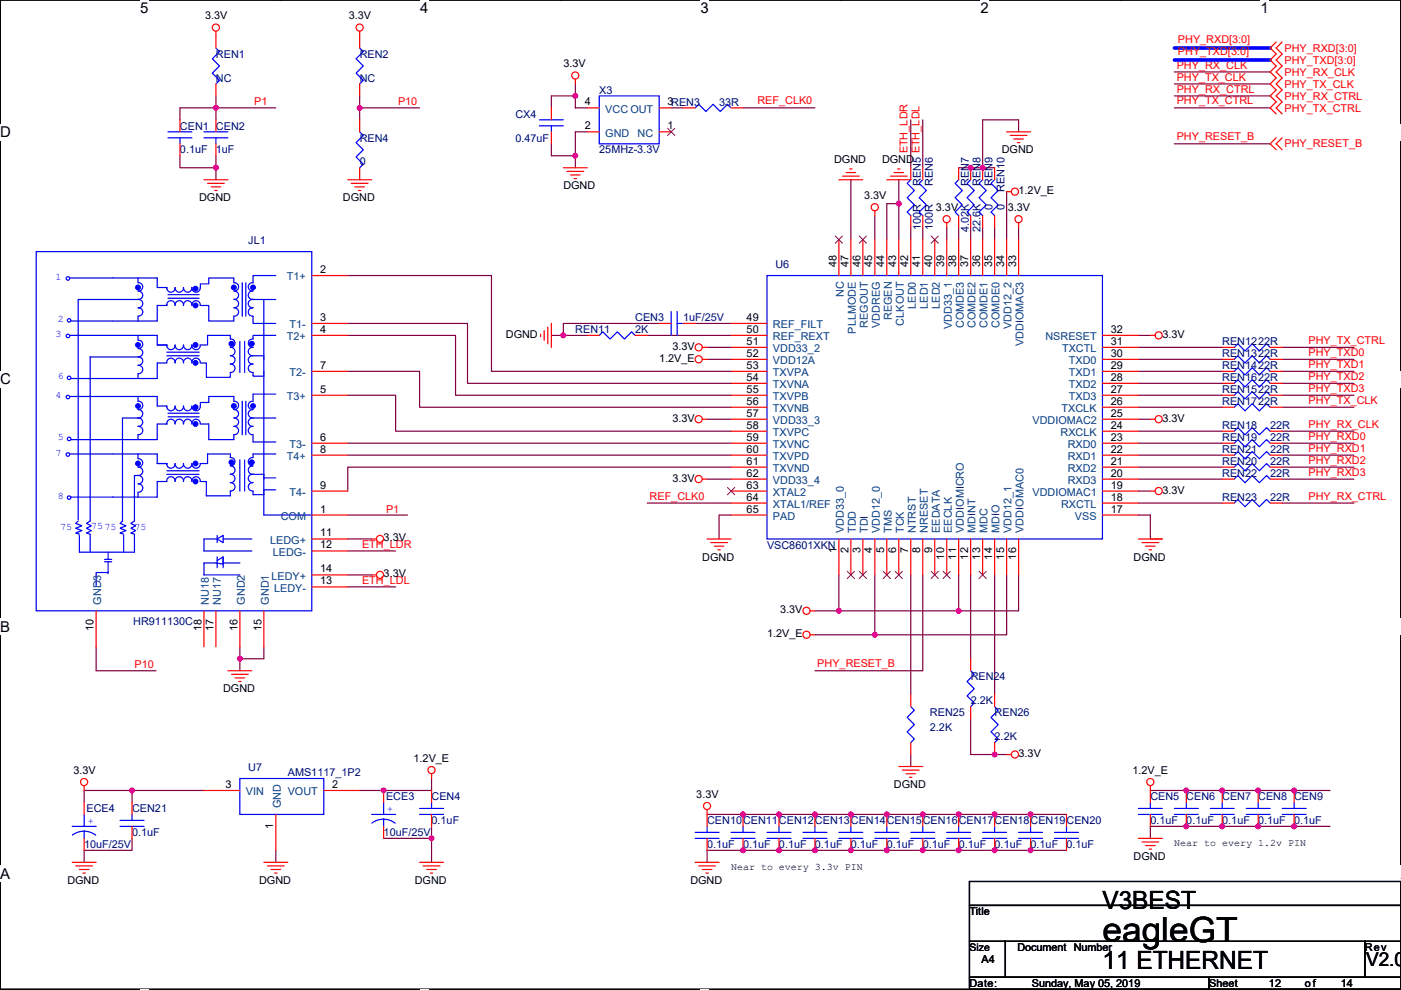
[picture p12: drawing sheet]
<svg xmlns="http://www.w3.org/2000/svg" width="297mm" height="210mm" viewBox="0 0 297 210" stroke-linecap="round" stroke-linejoin="round" font-family="sans-serif">
<path d="M.1 0h296.9v209.8h-296.9z" fill="none" stroke="#000" stroke-width=".25"/>
<g fill="#fff">
<path d="M29.7 0h1.8v3.5h-1.8z"/>
<path d="M29.7 209.8l1.8 .1z"/>
</g>
<path d="M59.4 0h.1M59.4 209.8h.1" fill="none" stroke="#000" stroke-width=".25"/>
<g fill="#fff">
<path d="M89.1 0h1.8v3.5h-1.8z"/>
<path d="M89.1 209.8l1.8 .1z"/>
</g>
<path d="M118.8 0h.1M118.8 209.8h.1" fill="none" stroke="#000" stroke-width=".25"/>
<g fill="#fff">
<path d="M148.5 0h1.8v3.5h-1.8z"/>
<path d="M148.5 209.8l1.8 .1z"/>
</g>
<path d="M178.2 0h.1M178.2 209.8h.1" fill="none" stroke="#000" stroke-width=".25"/>
<g fill="#fff">
<path d="M207.9 0h1.7v3.5h-1.7z"/>
<path d="M207.9 209.8l1.7 .1z"/>
</g>
<path d="M237.6 0h.1M237.6 209.8h.1" fill="none" stroke="#000" stroke-width=".25"/>
<g fill="#fff">
<path d="M267.3 0h1.7v3.5h-1.7z"/>
<path d="M267.3 209.8l1.7 .1z"/>
<path d="M.1 26.2h2.2v3.6h-2.2z"/>
<path d="M297 26.2v3.6z"/>
<path d="M.1 78.7h2.2v3.5h-2.2z"/>
<path d="M297 78.7v3.5z"/>
</g>
<path d="M.1 52.5h.1M297 52.5h.1" fill="none" stroke="#000" stroke-width=".25"/>
<g fill="#fff">
<path d="M.1 131.1h2.1v3.6h-2.1z"/>
<path d="M297 131.1v3.6z"/>
</g>
<path d="M.1 104.9h.1M297 104.9h.1" fill="none" stroke="#000" stroke-width=".25"/>
<g fill="#fff">
<path d="M0 183.6h2.2v3.5h-2.2z"/>
<path d="M297 183.6v3.5z"/>
</g>
<path d="M.1 157.4h.1M297 157.4h.1M205.5 199.7h7.7v7.6h-7.7zM205.5 187h91.5v5h-91.5zM205.5 192h91.5v7.7h-91.5zM213.2 199.7h76.2v7.6h-76.2zM289.4 199.7h7.6v7.6h-7.6zM205.5 207.3h50.8v2.5h-50.8zM256.3 207.3h40.7v2.5h-40.7z" fill="none" stroke="#000" stroke-width=".25"/>
<g fill="none" stroke="#800040" stroke-width=".25">
<path d="M122 17.8v2.5M249 17.8h20.3M249 15.3h20.3M38.2 33v2.6h7.6M38.2 25.4v-2.5h7.6v2.5M45.8 33v2.6M45.8 20.3v2.6h12.7M45.8 35.6v2.5M76.3 20.3v2.6M76.3 22.9h12.7M76.3 22.9v2.5M116.9 30.5v2.5h5.1"/>
<path d="M122 33v2.6M122 20.3v2.6h2.5M122 20.3h-5.1v2.6M124.5 28h-2.5v5M142.3 22.9h2.5M157.5 22.9h15.3M180.4 38.1v12.7M190.6 38.1v5.1M193.1 25.4v10.2M195.6 25.4v10.2M203.3 35.6h5M216 28v-2.6h-7.7v10.2h2.6"/>
<path d="M249 22.9h20.3M249 20.3h20.3M249 30.5h20.3M73.7 58.4h30.5v20.4h50.8M185.5 45.7v5.1M190.6 43.2h-2.6v7.6M190.6 43.2v7.6M193.1 48.3v2.5M195.6 48.3v2.5M200.7 48.3v2.5M203.3 48.3v2.5M205.8 48.3v2.5"/>
<path d="M208.3 48.3v2.5M210.9 48.3v2.5M213.4 40.7v10.1M216 48.3v2.5M73.7 68.6h25.4v12.7h55.9M73.7 71.1h22.9v12.7h58.4M73.7 78.8h15.3v7.6h66M116.9 71.1h2.5M119.4 71.1h5.1M137.2 71.1h17.8M139.8 68.6h-20.4v2.5M147.4 68.6h7.6"/>
<path d="M149.9 73.7h5.1M149.9 76.2h5.1M241.4 71.1h2.5M241.4 73.7h17.7M241.4 76.2h17.7M241.4 78.8h17.7M271.8 76.2h15.3M271.8 78.8h15.3M271.8 73.7h15.3M73.7 83.8h10.2v7.7h71.1M73.7 94h81.3M73.7 96.5h81.3"/>
<path d="M149.9 88.9h5.1M155 99.1h-81.3v5.1M241.4 88.9h2.5M241.4 81.3h17.7M241.4 83.8h17.7M241.4 86.4h17.7M241.4 91.5h17.7M241.4 94h17.7M241.4 96.5h17.7M241.4 99.1h17.7M271.8 81.3h15.3M271.8 83.8h15.3"/>
<path d="M271.8 86.4h15.3M271.8 91.5h15.3M271.8 94h15.3M271.8 96.5h15.3M271.8 99.1h15.3M73.7 109.2h12.7M73.7 114.3h5.1M73.7 116.9h10.2M137.2 106.7h17.8M149.9 101.6h5.1M155 109.2h-2.5v5.1M241.4 104.2h2.5"/>
<path d="M241.4 109.2h2.5v5.1h2.5M241.4 101.6h17.7M241.4 106.7h17.7M271.8 101.6h15.3M271.8 106.7h15.3M20.4 137.2v5.1h12.7M50.9 137.2v2.5M50.9 139.7v2.6M55.9 137.2v2.5h-5M73.7 121.9h5.1M73.7 124.5h10.2M172.8 129.6h5.1"/>
<path d="M172.8 134.6h12.7M177.9 121.9v7.7M177.9 129.6h25.4M185.5 121.9v12.7M193.1 121.9v25.4M195.6 121.9v20.4h-22.8M203.3 121.9v7.7M205.8 121.9v17.8M210.9 121.9v25.4M213.4 121.9v12.7h-27.9M216 121.9v7.7h-12.7M205.8 152.4v7.6h7.6"/>
<path d="M28 167.7h15.2M28 167.7v2.5M28 167.7h-10.2v2.5M28 177.8v2.6h-10.2v2.5M91.5 165.1v2.6h-15.2M91.5 175.3v2.5h-10.2M91.5 177.8v5.1M149.9 172.7h76.2M193.1 160v2.6M243.9 167.7h38.1M282 175.3h-38.1v2.5M58.5 180.4v2.5"/>
<path d="M226.1 180.4h-76.2v2.5"/>
</g>
<g fill="#f0f" stroke="#f0f" stroke-width=".25">
<circle cx="203.2" cy="129.5" r=".5"/>
<circle cx="177.8" cy="129.5" r=".5"/>
<circle cx="185.5" cy="134.6" r=".5"/>
<circle cx="210.9" cy="160" r=".5"/>
<circle cx="205.8" cy="35.6" r=".5"/>
<circle cx="208.3" cy="35.6" r=".5"/>
<circle cx="190.5" cy="43.2" r=".5"/>
<circle cx="45.8" cy="35.6" r=".5"/>
<circle cx="45.8" cy="22.9" r=".5"/>
<circle cx="76.2" cy="22.9" r=".5"/>
<circle cx="119.4" cy="71.1" r=".5"/>
<circle cx="50.8" cy="139.7" r=".5"/>
<circle cx="122" cy="33" r=".5"/>
<circle cx="122" cy="20.3" r=".5"/>
<circle cx="157.5" cy="172.7" r=".5"/>
<circle cx="165.1" cy="172.7" r=".5"/>
<circle cx="172.8" cy="172.7" r=".5"/>
<circle cx="180.4" cy="172.7" r=".5"/>
<circle cx="188" cy="172.7" r=".5"/>
<circle cx="195.6" cy="172.7" r=".5"/>
<circle cx="203.2" cy="172.7" r=".5"/>
<circle cx="210.9" cy="172.7" r=".5"/>
<circle cx="218.5" cy="172.7" r=".5"/>
<circle cx="157.5" cy="180.3" r=".5"/>
<circle cx="165.1" cy="180.3" r=".5"/>
<circle cx="172.8" cy="180.3" r=".5"/>
<circle cx="180.4" cy="180.3" r=".5"/>
<circle cx="188" cy="180.3" r=".5"/>
<circle cx="195.6" cy="180.3" r=".5"/>
<circle cx="203.2" cy="180.3" r=".5"/>
<circle cx="210.9" cy="180.3" r=".5"/>
<circle cx="218.5" cy="180.3" r=".5"/>
<circle cx="251.5" cy="167.6" r=".5"/>
<circle cx="259.1" cy="167.6" r=".5"/>
<circle cx="266.7" cy="167.6" r=".5"/>
<circle cx="274.4" cy="167.6" r=".5"/>
<circle cx="251.5" cy="175.3" r=".5"/>
<circle cx="259.1" cy="175.3" r=".5"/>
<circle cx="266.7" cy="175.3" r=".5"/>
<circle cx="274.4" cy="175.3" r=".5"/>
<circle cx="28" cy="167.6" r=".5"/>
<circle cx="81.3" cy="167.6" r=".5"/>
<circle cx="91.5" cy="177.8" r=".5"/>
</g>
<path d="M249 10.2h20.3M249 12.7h20.3" fill="none" stroke="#00f" stroke-width=".76"/>
<g fill="none" stroke="#f00" stroke-width=".25">
<path d="M45.8 6.6v3.6M45.8 17.8v2.5M76.3 6.6v3.6M76.3 17.8v2.5M122 16.8v1M270.6 8.9l-1.3 1.3 1.3 1.3-1.3 1.2 1.3 1.3-1.3 1.3 1.3 1.2-1.3 1.3 1.3 1.3-1.3 1.2 1.3 1.3-1.3 1.3 1.3 1.3M271.8 8.9l-1.2 1.3 1.2 1.3-1.2 1.2 1.2 1.3-1.2 1.3 1.2 1.2-1.2 1.3 1.2 1.3-1.2 1.2 1.2 1.3-1.2 1.3 1.2 1.3M38.2 25.4v2.6M38.2 30.5v2.5M43.2 38.1h5.1M44 38.9h3.6M44.8 39.6h2"/>
<path d="M45.8 25.4v2.6M45.8 30.5v2.5M73.7 38.1h5.1M74.5 38.9h3.5M75.2 39.6h2.1M76.3 25.4v2.6M76.3 35.6v2.5M116.9 22.9v2.5M116.9 28v2.5M119.4 35.6h5.1M120.2 36.3h3.6M121 37.1h2"/>
<path d="M121.7 37.9h.5M124.5 28h2.6M124.5 22.9h2.6M139.8 28h2.5M139.8 22.9h2.5M144.8 22.9h2.6M155 22.9h2.5M177.9 38.1h5M178.6 37.4h3.6M179.4 36.6h2M180.1 35.8h.6M188.8 37.4h3.5"/>
<path d="M189.5 36.6h2.1M190.3 35.8h.5M193.1 35.6v2.5h-5.1M195.6 35.6v2.5M203.3 35.6v2.5M205.8 35.6v2.5M208.3 35.6v2.5M210.9 35.6v2.5M213.4 28h5.1M214.2 28.7h3.5M214.9 29.5h2.1M215.7 30.2h.5"/>
<path d="M270.6 29.2l-1.3 1.3 1.3 1.3M271.8 29.2l-1.2 1.3 1.2 1.3M45.5 40.4h.5M66.1 58.4h7.6M76 40.4h.5M177.9 50.8v7.6M180.4 50.8v7.6M182.9 50.8v7.6M185.5 44.7v1M185.5 50.8v7.6M188 50.8v7.6M190.6 50.8v7.6"/>
<path d="M193.1 45.7v2.6M193.1 50.8v7.6M195.6 45.7v2.6M195.6 50.8v7.6M198.2 50.8v7.6M200.7 47.3v1M200.7 50.8v7.6M203.3 45.7v2.6M203.3 50.8v7.6M205.8 45.7v2.6M205.8 50.8v7.6M208.3 45.7v2.6"/>
<path d="M208.3 50.8v7.6M210.9 50.8v7.6M210.9 45.7v2.6M213.4 50.8v7.6M213.4 40.7h1M216 47.3v1M216 50.8v7.6M66.1 68.6h7.6M66.1 71.1h7.6M66.1 78.8h7.6M114.6 70.9v.5M115.4 70.1v2.1"/>
<path d="M116.1 69.4v3.5M116.9 68.6v5.1M124.5 71.1h2.6M134.7 71.1h2.5M139.8 68.6h2.5M144.8 68.6h2.6M148.9 73.7h1M148.9 76.2h1M155 68.6h7.6M155 71.1h7.6M155 73.7h7.6M155 76.2h7.6"/>
<path d="M155 78.8h7.6M233.7 78.8h7.7M233.7 76.2h7.7M233.7 73.7h7.7M233.7 71.1h7.7M243.9 71.1h1M259.1 73.7h2.6M259.1 76.2h2.6M259.1 78.8h2.6M269.3 73.7h2.5M269.3 76.2h2.5M269.3 78.8h2.5"/>
<path d="M66.1 83.8h7.6M66.1 94h7.6M66.1 96.5h7.6M148.9 88.9h1M155 81.3h7.6M155 83.8h7.6M155 86.4h7.6M155 88.9h7.6M155 91.5h7.6M155 94h7.6M155 96.5h7.6M155 99.1h7.6"/>
<path d="M233.7 99.1h7.7M233.7 96.5h7.7M233.7 94h7.7M233.7 91.5h7.7M233.7 88.9h7.7M233.7 86.4h7.7M233.7 83.8h7.7M233.7 81.3h7.7M243.9 88.9h1M259.1 99.1h2.6M259.1 83.8h2.6M259.1 96.5h2.6"/>
<path d="M259.1 86.4h2.6M259.1 91.5h2.6M259.1 94h2.6M259.1 81.3h2.6M269.3 99.1h2.5M269.3 83.8h2.5M269.3 96.5h2.5M269.3 86.4h2.5M269.3 91.5h2.5M269.3 94h2.5M269.3 81.3h2.5M66.1 104.2h7.6"/>
<path d="M66.1 109.2h7.6M66.1 114.3h7.6M66.1 116.9h7.6M78.8 114.3h1M148.9 101.6h1M149.9 114.3h5.1M150.7 115.1h3.5M151.4 115.8h2.1M152.2 116.6h.5M155 101.6h7.6M155 104.2h7.6M155 106.7h7.6"/>
<path d="M155 109.2h7.6M177.9 114.3v7.6M180.4 114.3v7.6M182.9 114.3v7.6M185.5 114.3v7.6M188 114.3v7.6M190.6 114.3v7.6M193.1 114.3v7.6M195.6 114.3v7.6M198.2 114.3v7.6M200.7 114.3v7.6M203.3 114.3v7.6"/>
<path d="M205.8 114.3v7.6M208.3 114.3v7.6M210.9 114.3v7.6M213.4 114.3v7.6M216 114.3v7.6M233.7 109.2h7.7M233.7 106.7h7.7M233.7 104.2h7.7M233.7 101.6h7.7M241.4 114.3h5M242.1 115.1h3.6M242.9 115.8h2"/>
<path d="M243.6 116.6h.6M243.9 104.2h1M259.1 106.7h2.6M259.1 101.6h2.6M269.3 106.7h2.5M269.3 101.6h2.5M20.4 129.6v7.6M43.2 129.6v7.6M45.8 129.6v7.6M50.9 129.6v7.6M55.9 129.6v7.6M66.1 121.9h7.6"/>
<path d="M66.1 124.5h7.6M78.8 121.9h1M171.8 129.6h1M171.8 134.6h1M205.8 139.7v2.6M48.3 142.3h5.1M49.1 143h3.5M49.8 143.8h2.1M50.6 144.5h.5M193.1 147.3v2.6M193.1 157.5v2.5M205.8 149.9v2.5"/>
<path d="M210.9 147.3v2.6M210.9 157.5v2.5M17.8 166.6v1.1M17.8 170.2v2.5M17.8 177.8v2.6M28 175.3v2.5M28 170.2v2.5M43.2 167.7h7.7M58.5 172.7v7.7M68.6 167.7h7.7M81.3 167.7v2.5M81.3 175.3v2.5"/>
<path d="M91.5 164.1v1M91.5 172.7v2.6M91.5 167.7v2.5M149.9 171.7v3.6M149.9 177.8v2.6M157.5 177.8v2.6M157.5 172.7v2.6M165.2 177.8v2.6M165.2 172.7v2.6M172.8 177.8v2.6M172.8 172.7v2.6M180.4 177.8v2.6"/>
<path d="M180.4 172.7v2.6M188 177.8v2.6M188 172.7v2.6M190.6 162.6h5M191.3 163.3h3.6M192.1 164.1h2M192.8 164.9h.6M195.6 177.8v2.6M195.6 172.7v2.6M203.3 177.8v2.6M203.3 172.7v2.6M210.9 177.8v2.6"/>
<path d="M210.9 172.7v2.6M213.4 160h1M218.5 177.8v2.6M218.5 172.7v2.6M226.1 177.8v2.6M226.1 172.7v2.6M241.4 177.8h5M242.1 178.6h3.6M242.9 179.3h2M243.9 166.6v3.6M243.9 172.7v2.6M251.5 172.7v2.6"/>
<path d="M251.5 167.7v2.5M259.1 172.7v2.6M259.1 167.7v2.5M266.8 172.7v2.6M266.8 167.7v2.5M274.4 172.7v2.6M274.4 167.7v2.5M15.3 182.9h5.1M16.1 183.7h3.5M16.8 184.4h2.1M17.6 185.2h.5M55.9 182.9h5.1"/>
<path d="M56.7 183.7h3.6M57.5 184.4h2M58.2 185.2h.5M89 182.9h5M89.7 183.7h3.6M90.5 184.4h2M91.2 185.2h.6M147.4 182.9h5.1M148.1 183.7h3.6M148.9 184.4h2M149.7 185.2h.5M243.6 180.1h.6"/>
<circle cx="45.8" cy="5.8" r=".76"/>
<circle cx="76.2" cy="5.8" r=".76"/>
<circle cx="122" cy="16" r=".76"/>
<circle cx="185.5" cy="43.9" r=".76"/>
<circle cx="200.7" cy="46.5" r=".76"/>
<circle cx="215.2" cy="40.6" r=".76"/>
<circle cx="215.9" cy="46.5" r=".76"/>
<circle cx="148.1" cy="73.7" r=".76"/>
<circle cx="148.1" cy="76.2" r=".76"/>
<circle cx="245.7" cy="71.1" r=".76"/>
<circle cx="148.1" cy="88.9" r=".76"/>
<circle cx="245.7" cy="88.9" r=".76"/>
<circle cx="80.6" cy="114.3" r=".76"/>
<circle cx="148.1" cy="101.6" r=".76"/>
<circle cx="245.7" cy="104.1" r=".76"/>
<circle cx="80.6" cy="121.9" r=".76"/>
<circle cx="171" cy="134.6" r=".76"/>
<circle cx="171" cy="129.5" r=".76"/>
<circle cx="17.8" cy="165.9" r=".76"/>
<circle cx="91.5" cy="163.3" r=".76"/>
<circle cx="149.9" cy="170.9" r=".76"/>
<circle cx="215.2" cy="160" r=".76"/>
<circle cx="243.9" cy="165.9" r=".76"/>
</g>
<g fill="none" stroke="#00f" stroke-width=".25">
<path d="M45.8 10.2l.7 .7-1.5 1.6 1.5 1.5-1.5 1.5 1.5 1.5-.7 .8M76.3 10.2l.7 .7-1.5 1.6 1.5 1.5-1.5 1.5 1.5 1.5-.7 .8M35.6 28h5.1M35.6 29.2h5.1M38.2 29.2v1.3M43.2 28h5.1M43.2 29.2h5.1M45.8 29.2v1.3M76.3 28l.7 .7-1.5 1.5 1.5 1.6-1.5 1.5 1.5 1.5-.7 .8M114.4 25.4h5M114.4 26.7h5M116.9 26.7v1.3"/>
<path d="M127.1 20.3h12.7v10.2h-12.7zM147.4 22.9l.7-.8 1.6 1.5 1.5-1.5 1.5 1.5 1.5-1.5 .8 .8M193.1 38.1l-.8 .8 1.6 1.5-1.6 1.5 1.6 1.6-1.6 1.5 .8 .7M195.6 38.1l-.7 .8 1.5 1.5-1.5 1.5 1.5 1.6-1.5 1.5 .7 .7M203.3 38.1l-.8 .8 1.5 1.5-1.5 1.5 1.5 1.6-1.5 1.5 .8 .7M205.8 38.1l-.8 .8 1.6 1.5-1.6 1.5 1.6 1.6-1.6 1.5 .8 .7M208.3 38.1l-.7 .8 1.5 1.5-1.5 1.5 1.5 1.6-1.5 1.5 .7 .7M210.9 38.1l-.8 .8 1.5 1.5-1.5 1.5 1.5 1.6-1.5 1.5 .8 .7M7.7 53.4h58.4v76.2h-58.4zM14.8 58.9h18.5v2.1h2.1M29.3 58.9v1.1a.88 .88 0 0 1 1 .8 .88 .88 0 0 1-1 .9M51.4 60v7.1"/>
<path d="M52.1 60v7.1M58.5 58.4h-4.8l-.1 1.6a.88 .88 0 0 0-1 .8 .88 .88 0 0 0 1 .9M162.6 58.4h71.1v55.9h-71.1zM14.8 71.1h18.5v2.1h2.1M29.3 61.7a.89 .89 0 0 1 1 .9 .89 .89 0 0 1-1 .9 .88 .88 0 0 1 1 .9 .88 .88 0 0 1-1 .9M29.3 65.3a.88 .88 0 0 1 1 .9 .88 .88 0 0 1-1 .8v1.1M29.3 77.5a.88 .88 0 0 1 1 .9 .88 .88 0 0 1-1 .8M29.3 75.7a.88 .88 0 0 1 1 .9 .88 .88 0 0 1-1 .8M29.3 79.3v1M29.3 71.1v1.1a.88 .88 0 0 1 1 .8 .88 .88 0 0 1-1 .9M29.3 73.9a.88 .88 0 0 1 1 .9 .88 .88 0 0 1-1 .9M29.3 75.7h-10.2v34.8l-.8 .5 1.1 .5-1.1 .5 1.1 .5-1.1 .6 .8 .2v3.8"/>
<path d="M29.5 63.5h-12.9v46.8M35.4 75.5h6.8M35.4 74.7h6.8M35.4 61v.2M35.4 64.8h-2.1v3.3h-18.3M35.4 64.5v.3M35.4 73.2v.2M35.4 61a.88 .88 0 0 0 .8 1 .88 .88 0 0 0 .9-1M35.4 64.8a.88 .88 0 0 1 .8-1 .88 .88 0 0 1 .9 1M35.4 73.2a.88 .88 0 0 0 .8 1 .88 .88 0 0 0 .9-1M35.6 63.3h6.6M35.6 62.5h6.6"/>
<path d="M37.1 77a.88 .88 0 0 0-.9-1 .88 .88 0 0 0-.8 1h-2.1v3.3h-18.3M37.1 61a.88 .88 0 0 0 .9 1 .88 .88 0 0 0 .9-1 .89 .89 0 0 0 .9 1 .89 .89 0 0 0 .9-1M37.1 64.8a.88 .88 0 0 1 .9-1 .88 .88 0 0 1 .9 1 .89 .89 0 0 1 .9-1 .89 .89 0 0 1 .9 1M37.1 77a.89 .89 0 0 1 .9-1 .89 .89 0 0 1 .9 1 .88 .88 0 0 1 .9-1 .88 .88 0 0 1 .9 1M37.1 73.2a.89 .89 0 0 0 .9 1 .89 .89 0 0 0 .9-1 .88 .88 0 0 0 .9 1 .88 .88 0 0 0 .9-1M40.7 61a.89 .89 0 0 0 .9 1 .89 .89 0 0 0 .9-1v-.8h1.8v-1.3h5.3v1.1a.88 .88 0 0 1 1 .8 .88 .88 0 0 1-1 .9M40.7 64.8a.9 .9 0 0 1 .9-1 .9 .9 0 0 1 .9 1h1.8v3.3h5.3v-1.1a.88 .88 0 0 0 1-.8 .88 .88 0 0 0-1-.9M40.7 77a.9 .9 0 0 1 .9-1 .9 .9 0 0 1 .9 1h1.2v3h5.1v-1M40.7 73.2a.89 .89 0 0 0 .9 1 .89 .89 0 0 0 .9-1h1.5v-2.1h4.8v.8a.88 .88 0 0 1 1 .9 .88 .88 0 0 1-1 .8M48.8 75.5a.88 .88 0 0 1 1 .8 .88 .88 0 0 1-1 .9M48.8 77.2a.88 .88 0 0 1 1 .9 .88 .88 0 0 1-1 .9M48.8 73.7a.88 .88 0 0 1 1 .8 .88 .88 0 0 1-1 .9"/>
<path d="M49.6 61.7a.89 .89 0 0 1 1 .9 .89 .89 0 0 1-1 .9 .88 .88 0 0 1 1 .9 .88 .88 0 0 1-1 .9M50.9 72.4v6.6M51.9 72.4v6.6M53.6 61.7a.88 .88 0 0 0-1 .9 .88 .88 0 0 0 1 .9M53.6 63.5a.88 .88 0 0 0-1 .9 .88 .88 0 0 0 1 .9M53.6 65.3a.88 .88 0 0 0-1 .9 .88 .88 0 0 0 1 .8l.1 1.6h4.8M53.6 77.2a.88 .88 0 0 0-1 .9 .88 .88 0 0 0 1 .9M53.6 73.7a.88 .88 0 0 0-1 .8 .88 .88 0 0 0 1 .9M53.7 63.5h2.2M55.9 76.2v-.7h-2.3a.88 .88 0 0 0-1 .8 .88 .88 0 0 0 1 .9M55.9 78.8v1h-2.2v-.8M55.9 63.5h2.6"/>
<path d="M55.9 63.5v45.7h10.2M58.5 71.1h-4.8l-.1 .8a.88 .88 0 0 0-1 .9 .88 .88 0 0 0 1 .8M127.1 71.1l.7-.7 1.5 1.5 1.6-1.5 1.5 1.5 1.5-1.5 .8 .7M142.3 66.1v5M143.6 66.1v5M143.6 68.6h1.2M261.7 73.7l.7-.8 1.6 1.5 1.5-1.5 1.5 1.5 1.5-1.5 .8 .8M261.7 76.2l.7-.7 1.6 1.5 1.5-1.5 1.5 1.5 1.5-1.5 .8 .7M261.7 78.8l.7-.8 1.6 1.5 1.5-1.5 1.5 1.5 1.5-1.5 .8 .8M14.8 84.1h18.5v2h2.1M14.8 96.3h18.5v2h2.1M29.3 88.7a.89 .89 0 0 1 1 .9 .89 .89 0 0 1-1 .8 .88 .88 0 0 1 1 .9 .88 .88 0 0 1-1 .9"/>
<path d="M29.3 84.1v1a.88 .88 0 0 1 1 .9 .88 .88 0 0 1-1 .8M29.3 86.9a.88 .88 0 0 1 1 .9 .88 .88 0 0 1-1 .8M29.3 92.2v1M29.3 99.1a.88 .88 0 0 1 1 .8 .88 .88 0 0 1-1 .9M29.3 96.3v1a.88 .88 0 0 1 1 .9 .88 .88 0 0 1-1 .8M29.5 88.7h-3.5v21.8l-.5 .5 1.2 .5-1.2 .5 1.2 .5-1.2 .6 .7 .2M35.4 99.8h6.8M35.4 98.3v.3M35.4 98.3a.88 .88 0 0 0 .8 1 .88 .88 0 0 0 .9-1M35.4 89.7v.2h-2.1v3.3h-18.3M35.4 86.1a.88 .88 0 0 0 .8 1 .88 .88 0 0 0 .9-1M35.4 89.9a.88 .88 0 0 1 .8-1 .88 .88 0 0 1 .9 1"/>
<path d="M35.4 86.1v.3M35.6 88.4h6.6M35.6 87.7h6.6M37.1 98.3a.89 .89 0 0 0 .9 1 .89 .89 0 0 0 .9-1 .88 .88 0 0 0 .9 1 .88 .88 0 0 0 .9-1M37.1 86.1a.88 .88 0 0 0 .9 1 .88 .88 0 0 0 .9-1 .89 .89 0 0 0 .9 1 .89 .89 0 0 0 .9-1M37.1 89.9a.88 .88 0 0 1 .9-1 .88 .88 0 0 1 .9 1 .89 .89 0 0 1 .9-1 .89 .89 0 0 1 .9 1M40.7 98.3a.89 .89 0 0 0 .9 1 .89 .89 0 0 0 .9-1h1.5v-2h4.8v.7a.88 .88 0 0 1 1 .9 .88 .88 0 0 1-1 .9 .89 .89 0 0 1 1 .9 .89 .89 0 0 1-1 .9M40.7 86.1a.89 .89 0 0 0 .9 1 .89 .89 0 0 0 .9-1v-.7h1.8v-1.3h5.3v1a.88 .88 0 0 1 1 .9 .88 .88 0 0 1-1 .8M40.7 89.9a.88 .88 0 0 1 .9-1 .88 .88 0 0 1 .8 1M42.5 89.9h1.8v3.3h5.3v-1M49.6 88.7a.88 .88 0 0 1 1 .8 .88 .88 0 0 1-1 .9 .89 .89 0 0 1 1 .9 .89 .89 0 0 1-1 .9M49.6 86.9a.88 .88 0 0 1 1 .9 .88 .88 0 0 1-1 .8"/>
<path d="M50.9 97.6v6.6M51.4 85.1v7.1M51.9 97.6v6.6M52.1 85.1v7.1M53.6 86.9a.88 .88 0 0 0-1 .9 .88 .88 0 0 0 1 .8M53.7 92.2v1.5h4.8M58.5 96.3h-4.8l-.1 .7a.89 .89 0 0 0-1 .9 .89 .89 0 0 0 1 .9 .88 .88 0 0 0-1 .9 .88 .88 0 0 0 1 .9M58.5 88.7h-4.8a.88 .88 0 0 0-1.1 .8 .88 .88 0 0 0 1 .9 .89 .89 0 0 0-1 .9 .89 .89 0 0 0 1 .9M58.5 83.6h-4.8v1.5a.88 .88 0 0 0-1.1 .9 .88 .88 0 0 0 1 .8M261.7 99.1l.7-.8 1.6 1.5 1.5-1.5 1.5 1.5 1.5-1.5 .8 .8M261.7 83.8l.7-.7 1.6 1.5 1.5-1.5 1.5 1.5 1.5-1.5 .8 .7M261.7 96.5l.7-.7 1.6 1.5 1.5-1.5 1.5 1.5 1.5-1.5 .8 .7"/>
<path d="M261.7 86.4l.7-.8 1.6 1.5 1.5-1.5 1.5 1.5 1.5-1.5 .8 .8M261.7 91.5l.7-.8 1.6 1.5 1.5-1.5 1.5 1.5 1.5-1.5 .8 .8M261.7 94l.7-.8 1.6 1.6 1.5-1.6 1.5 1.6 1.5-1.6 .8 .8M261.7 81.3l.7-.8 1.6 1.6 1.5-1.6 1.5 1.6 1.5-1.6 .8 .8M16.6 110.5l-.5 .5 1.2 .5-1.2 .5 1.2 .5-1.2 .6 .7 .2M22.2 118.6h1.5M22.2 119.1h1.5M22.9 119.1v2.6M22.9 117.1v1.5M26.2 113.6v3.5M29.3 104.4a.89 .89 0 0 0 1-.9 .89 .89 0 0 0-1-.9 .88 .88 0 0 0 1-.9 .88 .88 0 0 0-1-.8h-.8v9.6l-.8 .5 1.1 .5-1.1 .5 1.1 .5-1.1 .6 .8 .2v3.8h-11.7v-3.5M29.3 104.4v1"/>
<path d="M35.4 102.1h-2.1v3.3h-18.3M35.4 102.1a.88 .88 0 0 1 .8-1 .88 .88 0 0 1 .9 1M35.4 100.6h6.8M37.1 102.1a.89 .89 0 0 1 .9-1 .89 .89 0 0 1 .9 1 .88 .88 0 0 1 .9-1 .88 .88 0 0 1 .9 1M40.7 102.1a.88 .88 0 0 1 .9-1 .88 .88 0 0 1 .8 1M42.5 102.1h1.2v3.1h5.1v-1M46 114.3h-2.8v2.6h10.2M46 114.3l1.3-.7v1.5zM46 113.6v1.5M46 119.4h-2.8v2.5h7.7M46 118.1v2.3M47.3 118.1l-1.3 .8"/>
<path d="M47.3 114.3h6.1M47.3 118.1v1.6l-1.5-.3M47.3 119.4h3.6M47.3 118.1v2.3M48.8 100.6a.88 .88 0 0 1 1 .9 .88 .88 0 0 1-1 .8M48.8 102.4a.88 .88 0 0 1 1 .9 .88 .88 0 0 1-1 .8M53.6 102.4a.88 .88 0 0 0-1 .9 .88 .88 0 0 0 1 .8M58.5 101.4h-2.6v-.8h-2.3a.88 .88 0 0 0-1 .9 .88 .88 0 0 0 1 .8M58.5 103.9h-2.6v1h-2.2v-.7M261.7 106.7l.7-.8 1.6 1.6 1.5-1.6 1.5 1.6 1.5-1.6 .8 .8M261.7 101.6l.7-.7 1.6 1.5 1.5-1.5 1.5 1.5 1.5-1.5 .8 .7M22.9 121.4h-2.5v2.8"/>
<path d="M193.1 149.9l.8 .7-1.6 1.6 1.6 1.5-1.6 1.5 1.6 1.5-.8 .8M205.8 142.3l.8 .7-1.6 1.5 1.6 1.6-1.6 1.5 1.6 1.5-.8 .8M210.9 149.9l.7 .7-1.5 1.6 1.5 1.5-1.5 1.5 1.5 1.5-.7 .8M15.3 175.3h5.1M15.3 177.1l1.5-.7 1.1-.1 1.5 .3 .9 .5M17.8 176.3v1.5M17.8 172.7v2.6M25.5 175.3h5M25.5 174h5M28 172.7v1.3M50.9 165.1h17.7v7.6h-17.7zM78.8 172.7h5.1"/>
<path d="M78.8 174.6l1.5-.7 1.1-.1 1.5 .3 .9 .5M81.3 173.8v1.5M81.3 170.2v2.5M89 172.7h5M89 171.5h5M91.5 170.2v1.3M147.4 177.8h5.1M147.4 176.6h5.1M149.9 175.3v1.3M155 177.8h5.1M155 176.6h5.1M157.5 175.3v1.3"/>
<path d="M162.6 177.8h5.1M162.6 176.6h5.1M165.2 175.3v1.3M170.2 177.8h5.1M170.2 176.6h5.1M172.8 175.3v1.3M177.9 177.8h5M177.9 176.6h5M180.4 175.3v1.3M185.5 177.8h5.1M185.5 176.6h5.1M188 175.3v1.3"/>
<path d="M193.1 177.8h5.1M193.1 176.6h5.1M195.6 175.3v1.3M200.7 177.8h5.1M200.7 176.6h5.1M203.3 175.3v1.3M208.3 177.8h5.1M208.3 176.6h5.1M210.9 175.3v1.3M216 177.8h5M216 176.6h5M218.5 175.3v1.3"/>
<path d="M223.6 177.8h5.1M223.6 176.6h5.1M226.1 175.3v1.3M241.4 172.7h5M241.4 171.5h5M243.9 170.2v1.3M249 172.7h5.1M249 171.5h5.1M251.5 170.2v1.3M256.6 172.7h5.1M256.6 171.5h5.1M259.1 170.2v1.3"/>
<path d="M264.2 172.7h5.1M264.2 171.5h5.1M266.8 170.2v1.3M271.8 172.7h5.1M271.8 171.5h5.1M274.4 170.2v1.3"/>
<circle cx="14.4" cy="59.1" r=".38"/>
<circle cx="14.4" cy="71.3" r=".38"/>
<circle cx="14.7" cy="68" r=".38"/>
<circle cx="14.4" cy="96.4" r=".38"/>
<circle cx="14.4" cy="84.2" r=".38"/>
<circle cx="14.7" cy="80.1" r=".38"/>
<circle cx="14.7" cy="93.1" r=".38"/>
<circle cx="14.7" cy="105.5" r=".38"/>
</g>
<g fill="#00f" stroke="#00f" stroke-width=".25">
<circle cx="53.6" cy="61" r=".5"/>
<circle cx="49.6" cy="61" r=".5"/>
<circle cx="53.4" cy="72.9" r=".5"/>
<circle cx="49.1" cy="72.9" r=".5"/>
<circle cx="41.4" cy="77" r=".5"/>
<circle cx="41.4" cy="73.2" r=".5"/>
<circle cx="41.4" cy="64.8" r=".5"/>
<circle cx="41.4" cy="61.2" r=".5"/>
<circle cx="29.3" cy="61" r=".5"/>
<circle cx="29.3" cy="73.2" r=".5"/>
<circle cx="41.4" cy="102.1" r=".5"/>
<circle cx="49.6" cy="86.1" r=".5"/>
<circle cx="53.4" cy="98.1" r=".5"/>
<circle cx="41.4" cy="98.3" r=".5"/>
<circle cx="29.3" cy="86.1" r=".5"/>
<circle cx="29.3" cy="98.3" r=".5"/>
<circle cx="41.4" cy="89.9" r=".5"/>
<circle cx="41.4" cy="86.4" r=".5"/>
<circle cx="53.6" cy="86.1" r=".5"/>
<circle cx="49.1" cy="98.1" r=".5"/>
</g>
<g fill="none" stroke="#804000" stroke-width=".21">
<path d="M141.5 27.2l1.6 1.5M143.1 27.2l-1.6 1.5M177.1 50.1l1.5 1.5M178.6 50.1l-1.5 1.5M182.2 50.1l1.5 1.5M183.7 50.1l-1.5 1.5M197.4 50.1l1.6 1.5M198.9 50.1l-1.5 1.5M154.2 103.4l1.6 1.5M155.8 103.4l-1.6 1.5M179.6 121.2l1.6 1.5M181.2 121.2l-1.6 1.5"/>
<path d="M182.2 121.2l1.5 1.5M183.7 121.2l-1.5 1.5M187.3 121.2l1.5 1.5M188.8 121.2l-1.6 1.5M189.8 121.2l1.5 1.5M191.3 121.2l-1.5 1.5M197.4 121.2l1.6 1.5M198.9 121.2l-1.5 1.5M200 121.2l1.5 1.5M201.5 121.2l-1.6 1.5M207.6 121.2l1.5 1.5M209.1 121.2l-1.5 1.5"/>
</g>
<text font-size="7.4" x="233.7" y="199.7">eagleGT</text>
<g font-size="5.3">
<text x="233.7" y="192.7">V3BEST</text>
<text x="233.7" y="205.4">11 ETHERNET</text>
</g>
<text font-size="4.1" x="289.6" y="204.8">V2.0</text>
<g font-size="3.2">
<text x="29.7" y="2.8">5</text>
<text x="89.1" y="2.8">4</text>
<text x="148.5" y="2.8">3</text>
<text x="207.9" y="2.8">2</text>
<text x="267.3" y="2.8">1</text>
<text x=".1" y="29.1">D</text>
<text x=".1" y="81.5">C</text>
<text x=".1" y="134">B</text>
<text x=".1" y="186.4">A</text>
<text x="297" y="186.4">A</text>
</g>
<g font-size="2.3">
<text x="43.5" y="4.1">3.3V</text>
<text x="74" y="4.1">3.3V</text>
<text x="119.4" y="14.3">3.3V</text>
<text x="124" y="22.4">4</text>
<text x="141.5" y="22.4">3REN3</text>
<text x="124" y="27.4">2</text>
<text x="141.5" y="27.4">1</text>
<text x="176.8" y="34.6">DGND</text>
<text x="187" y="34.6">DGND</text>
<text x="212.4" y="32.6">DGND</text>
<text x="119.4" y="40.2">DGND</text>
<text x="216" y="41.2">1.2V_E</text>
<text x="42.2" y="42.7">DGND</text>
<text x="72.7" y="42.7">DGND</text>
<text x="183.2" y="42.2">3.3V</text>
<text x="198.4" y="44.7">3.3V</text>
<text x="213.7" y="44.7">3.3V</text>
<text x="67.9" y="57.9">2</text>
<text x="177.3" y="56.7" transform="rotate(-90 177.3 56.7)">48</text>
<text x="179.9" y="56.7" transform="rotate(-90 179.9 56.7)">47</text>
<text x="182.4" y="56.7" transform="rotate(-90 182.4 56.7)">46</text>
<text x="185" y="56.7" transform="rotate(-90 185 56.7)">45</text>
<text x="187.5" y="56.7" transform="rotate(-90 187.5 56.7)">44</text>
<text x="190" y="56.7" transform="rotate(-90 190 56.7)">43</text>
<text x="192.6" y="56.7" transform="rotate(-90 192.6 56.7)">42</text>
<text x="195.1" y="56.7" transform="rotate(-90 195.1 56.7)">41</text>
<text x="197.7" y="56.7" transform="rotate(-90 197.7 56.7)">40</text>
<text x="200.2" y="56.7" transform="rotate(-90 200.2 56.7)">39</text>
<text x="202.7" y="56.7" transform="rotate(-90 202.7 56.7)">38</text>
<text x="205.3" y="56.7" transform="rotate(-90 205.3 56.7)">37</text>
<text x="207.8" y="56.7" transform="rotate(-90 207.8 56.7)">36</text>
<text x="210.4" y="56.7" transform="rotate(-90 210.4 56.7)">35</text>
<text x="212.9" y="56.7" transform="rotate(-90 212.9 56.7)">34</text>
<text x="215.4" y="56.7" transform="rotate(-90 215.4 56.7)">33</text>
<text x="67.9" y="68.1">3</text>
<text x="67.9" y="70.6">4</text>
<text x="107.2" y="71.7">DGND</text>
<text x="158.3" y="68.1">49</text>
<text x="158.3" y="70.6">50</text>
<text x="235.5" y="70.6">32</text>
<text x="246.4" y="71.7">3.3V</text>
<text x="139.8" y="76.8">1.2V_E</text>
<text x="142.6" y="74.2">3.3V</text>
<text x="158.3" y="73.2">51</text>
<text x="158.3" y="75.7">52</text>
<text x="235.5" y="75.7">30</text>
<text x="235.5" y="73.2">31</text>
<text x="67.9" y="78.2">7</text>
<text x="67.9" y="83.3">5</text>
<text x="158.3" y="78.2">53</text>
<text x="158.3" y="80.8">54</text>
<text x="158.3" y="83.3">55</text>
<text x="235.5" y="83.3">27</text>
<text x="235.5" y="80.8">28</text>
<text x="235.5" y="78.2">29</text>
<text x="142.6" y="89.5">3.3V</text>
<text x="158.3" y="85.9">56</text>
<text x="158.3" y="88.4">57</text>
<text x="235.5" y="88.4">25</text>
<text x="235.5" y="85.9">26</text>
<text x="246.4" y="89.5">3.3V</text>
<text x="67.9" y="93.5">6</text>
<text x="158.3" y="90.9">58</text>
<text x="158.3" y="93.5">59</text>
<text x="235.5" y="90.9">24</text>
<text x="235.5" y="93.5">23</text>
<text x="67.9" y="96">8</text>
<text x="158.3" y="96">60</text>
<text x="158.3" y="98.6">61</text>
<text x="158.3" y="101.1">62</text>
<text x="235.5" y="101.1">20</text>
<text x="235.5" y="98.6">21</text>
<text x="235.5" y="96">22</text>
<text x="67.9" y="103.6">9</text>
<text x="142.6" y="102.2">3.3V</text>
<text x="158.3" y="103.6">63</text>
<text x="158.3" y="106.2">64</text>
<text x="235.5" y="106.2">18</text>
<text x="235.5" y="103.6">19</text>
<text x="246.4" y="104.7">3.3V</text>
<text x="67.9" y="113.8">11</text>
<text x="67.9" y="108.7">1</text>
<text x="158.3" y="108.7">65</text>
<text x="235.5" y="108.7">17</text>
<text x="67.9" y="116.3">12</text>
<text x="81.3" y="114.9">3.3V</text>
<text x="148.9" y="118.9">DGND</text>
<text x="177.3" y="117.4" transform="rotate(-90 177.3 117.4)">1</text>
<text x="179.9" y="117.4" transform="rotate(-90 179.9 117.4)">2</text>
<text x="182.4" y="117.4" transform="rotate(-90 182.4 117.4)">3</text>
<text x="185" y="117.4" transform="rotate(-90 185 117.4)">4</text>
<text x="187.5" y="117.4" transform="rotate(-90 187.5 117.4)">5</text>
<text x="190" y="117.4" transform="rotate(-90 190 117.4)">6</text>
<text x="192.6" y="117.4" transform="rotate(-90 192.6 117.4)">7</text>
<text x="195.1" y="117.4" transform="rotate(-90 195.1 117.4)">8</text>
<text x="197.7" y="117.4" transform="rotate(-90 197.7 117.4)">9</text>
<text x="200.2" y="118.7" transform="rotate(-90 200.2 118.7)">10</text>
<text x="202.7" y="118.7" transform="rotate(-90 202.7 118.7)">11</text>
<text x="205.3" y="118.7" transform="rotate(-90 205.3 118.7)">12</text>
<text x="207.8" y="118.7" transform="rotate(-90 207.8 118.7)">13</text>
<text x="210.4" y="118.7" transform="rotate(-90 210.4 118.7)">14</text>
<text x="212.9" y="118.7" transform="rotate(-90 212.9 118.7)">15</text>
<text x="215.4" y="118.7" transform="rotate(-90 215.4 118.7)">16</text>
<text x="240.3" y="118.9">DGND</text>
<text x="67.9" y="124">13</text>
<text x="67.9" y="121.4">14</text>
<text x="81.3" y="122.5">3.3V</text>
<text x="165.4" y="130.1">3.3V</text>
<text x="19.9" y="133.9" transform="rotate(-90 19.9 133.9)">10</text>
<text x="42.7" y="133.9" transform="rotate(-90 42.7 133.9)">18</text>
<text x="45.3" y="133.9" transform="rotate(-90 45.3 133.9)">17</text>
<text x="50.3" y="133.9" transform="rotate(-90 50.3 133.9)">16</text>
<text x="55.4" y="133.9" transform="rotate(-90 55.4 133.9)">15</text>
<text x="162.6" y="135.2">1.2V_E</text>
<text x="47.3" y="146.9">DGND</text>
<text x="87.7" y="161.6">1.2V_E</text>
<text x="216" y="160.6">3.3V</text>
<text x="15.6" y="164.1">3.3V</text>
<text x="47.8" y="167.1">3</text>
<text x="70.4" y="167.1">2</text>
<text x="189.5" y="167.2">DGND</text>
<text x="240.1" y="164.1">1.2V_E</text>
<text x="147.6" y="169.2">3.3V</text>
<text x="58" y="175.8" transform="rotate(-90 58 175.8)">1</text>
<text x="240.3" y="182.4">DGND</text>
<text x="14.3" y="187.5">DGND</text>
<text x="54.9" y="187.5">DGND</text>
<text x="87.9" y="187.5">DGND</text>
<text x="146.4" y="187.5">DGND</text>
<text x="205.5" y="194.1">Title</text>
<text x="215.7" y="201.7">Document Number</text>
<text x="289.4" y="201.7">Rev</text>
<text x="205.5" y="209.3">Date:</text>
<text x="208.1" y="204.3">A4</text>
<text x="218.8" y="209.3">Sunday, May 05, 2019</text>
<text x="256.3" y="209.3">Sheet</text>
<text x="269" y="209.3">12</text>
<text x="276.7" y="209.3">of</text>
<text x="284.3" y="209.3">14</text>
</g>
<g font-size="2.3" fill="#f00">
<text x="249.7" y="9.2">PHY_RXD[3:0]</text>
<text x="249.7" y="11.7">PHY_TXD[3:0]</text>
<text x="272.3" y="11">PHY_RXD[3:0]</text>
<text x="249.5" y="17.1">PHY_TX_CLK</text>
<text x="249.5" y="14.5">PHY_RX_CLK</text>
<text x="272.3" y="16">PHY_RX_CLK</text>
<text x="272.3" y="13.5">PHY_TXD[3:0]</text>
<text x="53.9" y="22.4">P1</text>
<text x="84.4" y="22.4">P10</text>
<text x="160.6" y="22.2">REF_CLK0</text>
<text x="249.5" y="22.2">PHY_TX_CTRL</text>
<text x="249.5" y="19.6">PHY_RX_CTRL</text>
<text x="272.3" y="21.1">PHY_RX_CTRL</text>
<text x="272.3" y="23.7">PHY_TX_CTRL</text>
<text x="272.3" y="18.6">PHY_TX_CLK</text>
<text x="249.5" y="29.8">PHY_RESET_B</text>
<text x="192.4" y="32.5" transform="rotate(-90 192.4 32.5)">ETH_LDR</text>
<text x="272.3" y="31.3">PHY_RESET_B</text>
<text x="277.4" y="73">PHY_TX_CTRL</text>
<text x="277.4" y="75.5">PHY_TXD0</text>
<text x="277.4" y="78">PHY_TXD1</text>
<text x="277.4" y="80.6">PHY_TXD2</text>
<text x="277.4" y="83.1">PHY_TXD3</text>
<text x="277.4" y="85.7">PHY_TX_CLK</text>
<text x="277.4" y="90.7">PHY_RX_CLK</text>
<text x="277.4" y="93.3">PHY_RXD0</text>
<text x="277.4" y="95.8">PHY_RXD1</text>
<text x="277.4" y="98.4">PHY_RXD2</text>
<text x="277.4" y="100.9">PHY_RXD3</text>
<text x="137.7" y="106">REF_CLK0</text>
<text x="277.4" y="106">PHY_RX_CTRL</text>
<text x="81.8" y="108.7">P1</text>
<text x="76.8" y="116.1">ETH_LDR</text>
<text x="76.8" y="123.8">ETH_LDL</text>
<text x="28.5" y="141.8">P10</text>
<text x="173.3" y="141.5">PHY_RESET_B</text>
</g>
<g font-size="2.3" fill="#000080">
<text x="45.8" y="12.2">REN1</text>
<text x="45.8" y="17.3">NC</text>
<text x="76.3" y="12.2">REN2</text>
<text x="76.3" y="17.3">NC</text>
<text x="127.1" y="19.9">X3</text>
<text x="152.5" y="22.4">33R</text>
<text x="38.2" y="27.5">CEN1 CEN2</text>
<text x="109.3" y="24.9">CX4</text>
<text x="38.2" y="32.6">0.1uF</text>
<text x="45.8" y="32.6">1uF</text>
<text x="76.3" y="30">REN4</text>
<text x="76.3" y="35.1">0</text>
<text x="109.3" y="30">0.47uF</text>
<text x="127.1" y="32.6">25MHz-3.3V</text>
<text x="195.2" y="39.4" transform="rotate(-90 195.2 39.4)">REN5 ETH_LDL</text>
<text x="197.8" y="39.4" transform="rotate(-90 197.8 39.4)">REN6</text>
<text x="205.4" y="39.4" transform="rotate(-90 205.4 39.4)">REN7</text>
<text x="207.9" y="39.4" transform="rotate(-90 207.9 39.4)">REN8</text>
<text x="210.5" y="39.4" transform="rotate(-90 210.5 39.4)">REN9</text>
<text x="213" y="40.7" transform="rotate(-90 213 40.7)">REN10</text>
<text x="210.5" y="44.5" transform="rotate(-90 210.5 44.5)">0</text>
<text x="213" y="44.5" transform="rotate(-90 213 44.5)">0</text>
<text x="52.6" y="51.9">JL1</text>
<text x="195.2" y="48.8" transform="rotate(-90 195.2 48.8)">100R</text>
<text x="197.8" y="48.8" transform="rotate(-90 197.8 48.8)">100R</text>
<text x="205.4" y="49.3" transform="rotate(-90 205.4 49.3)">4.02K</text>
<text x="207.9" y="49.3" transform="rotate(-90 207.9 49.3)">22.6K</text>
<text x="164.4" y="56.9">U6</text>
<text x="122" y="70.7">REN11</text>
<text x="134.7" y="70.7">2K</text>
<text x="134.7" y="68.1">CEN3</text>
<text x="144.8" y="68.1">1uF/25V</text>
<text x="259.1" y="73.2">REN1222R</text>
<text x="259.1" y="75.7">REN1322R</text>
<text x="259.1" y="83.4">REN1522R</text>
<text x="259.1" y="78.3">REN1422R</text>
<text x="259.1" y="80.8">REN1622R</text>
<text x="259.1" y="85.9">REN1722R</text>
<text x="259.1" y="91">REN18</text>
<text x="259.1" y="93.5">REN19</text>
<text x="269.3" y="91">22R</text>
<text x="269.3" y="93.5">22R</text>
<text x="259.1" y="98.6">REN20</text>
<text x="259.1" y="96.1">REN21</text>
<text x="259.1" y="101.1">REN22</text>
<text x="269.3" y="98.6">22R</text>
<text x="269.3" y="96.1">22R</text>
<text x="269.3" y="101.1">22R</text>
<text x="259.1" y="106.2">REN23</text>
<text x="269.3" y="106.2">22R</text>
<text x="162.6" y="116.4">VSC8601XKN</text>
<text x="28.3" y="132.6">HR911130C</text>
<text x="205.8" y="144.3">REN24</text>
<text x="205.8" y="149.4">2.2K</text>
<text x="197.2" y="151.9">REN25</text>
<text x="197.2" y="155">2.2K</text>
<text x="210.9" y="151.9">REN26</text>
<text x="210.9" y="157">2.2K</text>
<text x="52.6" y="163.6">U7</text>
<text x="61" y="164.6">AMS1117_1P2</text>
<text x="18.3" y="172.3">ECE4</text>
<text x="28" y="172.3">CEN21</text>
<text x="81.8" y="169.7">ECE3</text>
<text x="91.5" y="169.7">CEN4</text>
<text x="243.9" y="169.7">CEN5 CEN6</text>
<text x="259.1" y="169.7">CEN7 CEN8 CEN9</text>
<text x="17.8" y="179.9">10uF/25V</text>
<text x="28" y="177.3">0.1uF</text>
<text x="81.3" y="177.3">10uF/25V</text>
<text x="91.5" y="174.8">0.1uF</text>
<text x="149.9" y="174.8">CEN10CEN11CEN12CEN13</text>
<text x="149.9" y="179.9">0.1uF</text>
<text x="157.5" y="179.9">0.1uF</text>
<text x="165.2" y="179.9">0.1uF</text>
<text x="172.8" y="179.9">0.1uF</text>
<text x="180.4" y="174.8">CEN14CEN15</text>
<text x="180.4" y="179.9">0.1uF</text>
<text x="188" y="179.9">0.1uF</text>
<text x="195.6" y="174.8">CEN16CEN17CEN18</text>
<text x="195.6" y="179.9">0.1uF</text>
<text x="203.3" y="179.9">0.1uF</text>
<text x="210.9" y="179.9">0.1uF</text>
<text x="218.5" y="174.8">CEN19CEN20</text>
<text x="218.5" y="179.9">0.1uF</text>
<text x="226.1" y="179.9">0.1uF</text>
<text x="243.9" y="174.8">0.1uF</text>
<text x="251.5" y="174.8">0.1uF</text>
<text x="259.1" y="174.8">0.1uF</text>
<text x="266.8" y="174.8">0.1uF</text>
<text x="274.4" y="174.8">0.1uF</text>
</g>
<g font-size="2.3" fill="#004080">
<text x="128.3" y="23.9">VCC OUT</text>
<text x="128.3" y="29">GND</text>
<text x="135.2" y="29">NC</text>
<text x="60.8" y="59.5">T1+</text>
<text x="178.9" y="63.1" transform="rotate(-90 178.9 63.1)">NC</text>
<text x="194.2" y="65.5" transform="rotate(-90 194.2 65.5)">LED0</text>
<text x="196.7" y="65.5" transform="rotate(-90 196.7 65.5)">LED1</text>
<text x="199.2" y="65.5" transform="rotate(-90 199.2 65.5)">LED2</text>
<text x="61.4" y="69.6">T1-</text>
<text x="163.9" y="69.6">REF_FILT</text>
<text x="181.5" y="70.8" transform="rotate(-90 181.5 70.8)">PLLMODE</text>
<text x="184" y="69.6" transform="rotate(-90 184 69.6)">REGOUT</text>
<text x="186.5" y="69.6" transform="rotate(-90 186.5 69.6)">VDDREG</text>
<text x="189.1" y="67.9" transform="rotate(-90 189.1 67.9)">REGEN</text>
<text x="191.6" y="69.1" transform="rotate(-90 191.6 69.1)">CLKOUT</text>
<text x="201.8" y="69.8" transform="rotate(-90 201.8 69.8)">VDD33_1</text>
<text x="204.3" y="69.6" transform="rotate(-90 204.3 69.6)">COMDE3</text>
<text x="206.9" y="69.6" transform="rotate(-90 206.9 69.6)">COMDE2</text>
<text x="209.4" y="69.6" transform="rotate(-90 209.4 69.6)">COMDE1</text>
<text x="211.9" y="69.6" transform="rotate(-90 211.9 69.6)">COMDE0</text>
<text x="214.5" y="69.8" transform="rotate(-90 214.5 69.8)">VDD12_2</text>
<text x="60.8" y="72.2">T2+</text>
<text x="163.9" y="72.2">REF_REXT</text>
<text x="163.9" y="74.7">VDD33_2</text>
<text x="163.9" y="77.3">VDD12A</text>
<text x="217" y="73.5" transform="rotate(-90 217 73.5)">VDDIOMAC3</text>
<text x="221.7" y="72.2">NSRESET</text>
<text x="225.2" y="74.7">TXCTL</text>
<text x="226.6" y="77.3">TXD0</text>
<text x="61.4" y="79.8">T2-</text>
<text x="163.9" y="79.8">TXVPA</text>
<text x="163.9" y="82.3">TXVNA</text>
<text x="226.6" y="82.3">TXD2</text>
<text x="226.6" y="79.8">TXD1</text>
<text x="60.8" y="84.9">T3+</text>
<text x="163.9" y="84.9">TXVPB</text>
<text x="163.9" y="87.4">TXVNB</text>
<text x="163.9" y="90">VDD33_3</text>
<text x="218.9" y="90">VDDIOMAC2</text>
<text x="225.1" y="87.4">TXCLK</text>
<text x="226.6" y="84.9">TXD3</text>
<text x="61.4" y="95">T3-</text>
<text x="163.9" y="92.5">TXVPC</text>
<text x="163.9" y="95">TXVNC</text>
<text x="224.9" y="92.5">RXCLK</text>
<text x="226.4" y="95">RXD0</text>
<text x="60.8" y="97.6">T4+</text>
<text x="163.9" y="97.6">TXVPD</text>
<text x="163.9" y="100.1">TXVND</text>
<text x="226.4" y="100.1">RXD2</text>
<text x="226.4" y="97.6">RXD1</text>
<text x="61.4" y="105.2">T4-</text>
<text x="163.9" y="102.7">VDD33_4</text>
<text x="163.9" y="105.2">XTAL2</text>
<text x="163.9" y="107.7">XTAL1/REF</text>
<text x="218.9" y="105.2">VDDIOMAC1</text>
<text x="225" y="107.7">RXCTL</text>
<text x="226.4" y="102.7">RXD3</text>
<text x="59.5" y="110.3">COM</text>
<text x="163.9" y="110.3">PAD</text>
<text x="178.9" y="113.1" transform="rotate(-90 178.9 113.1)">VDD33_0</text>
<text x="181.5" y="113.1" transform="rotate(-90 181.5 113.1)">TDD</text>
<text x="184" y="113.1" transform="rotate(-90 184 113.1)">TDI</text>
<text x="186.5" y="113.1" transform="rotate(-90 186.5 113.1)">VDD12_0</text>
<text x="189.1" y="113.1" transform="rotate(-90 189.1 113.1)">TMS</text>
<text x="191.6" y="113.1" transform="rotate(-90 191.6 113.1)">TCK</text>
<text x="194.2" y="113.1" transform="rotate(-90 194.2 113.1)">NTRST</text>
<text x="196.7" y="113.1" transform="rotate(-90 196.7 113.1)">NRESET</text>
<text x="199.2" y="113.1" transform="rotate(-90 199.2 113.1)">EEDATA</text>
<text x="201.8" y="113.1" transform="rotate(-90 201.8 113.1)">EECLK</text>
<text x="204.3" y="113.1" transform="rotate(-90 204.3 113.1)">VDDIOMICRO</text>
<text x="206.9" y="113.1" transform="rotate(-90 206.9 113.1)">MDINT</text>
<text x="209.4" y="113.1" transform="rotate(-90 209.4 113.1)">MDC</text>
<text x="211.9" y="113.1" transform="rotate(-90 211.9 113.1)">MDIO</text>
<text x="214.5" y="113.1" transform="rotate(-90 214.5 113.1)">VDD12_1</text>
<text x="217" y="113.1" transform="rotate(-90 217 113.1)">VDDIOMAC0</text>
<text x="227.9" y="110.3">VSS</text>
<text x="57.3" y="115.4">LEDG+</text>
<text x="57.8" y="117.9">LEDG-</text>
<text x="57.5" y="123">LEDY+</text>
<text x="58.1" y="125.5">LEDY-</text>
<text x="21.4" y="128.3" transform="rotate(-90 21.4 128.3)">GND3</text>
<text x="44.3" y="128.3" transform="rotate(-90 44.3 128.3)">NU18</text>
<text x="46.8" y="128.3" transform="rotate(-90 46.8 128.3)">NU17</text>
<text x="51.9" y="128.3" transform="rotate(-90 51.9 128.3)">GND2</text>
<text x="57" y="128.3" transform="rotate(-90 57 128.3)">GND1</text>
<text x="52.1" y="168.7">VIN</text>
<text x="59.5" y="171.5" transform="rotate(-90 59.5 171.5)">GND</text>
<text x="61" y="168.7">VOUT</text>
</g>
<text font-size="2.2" x="205.5" y="201.7">Size</text>
<g font-size="2.1" fill="#00f">
<text x="11.7" y="59.4">1</text>
<text x="11.7" y="71.6">3</text>
<text x="12.3" y="68.3">2</text>
<text x="12.3" y="80.5">6</text>
<text x="11.7" y="84.5">4</text>
<text x="12.3" y="93.4">5</text>
<text x="11.7" y="96.7">7</text>
<text x="12.3" y="105.9">8</text>
<text x="12.8" y="112.5">75</text>
<text x="19.4" y="112.2">7575</text>
<text x="28.5" y="112.5">75</text>
<text x="82.1" y="172.1">+</text>
<text x="18.6" y="174.7">+</text>
</g>
<g font-size="2.1">
<text x="249" y="179.5">Near to every 1.2v PIN</text>
<text x="155" y="184.6">Near to every 3.3v PIN</text>
</g>
</svg>
